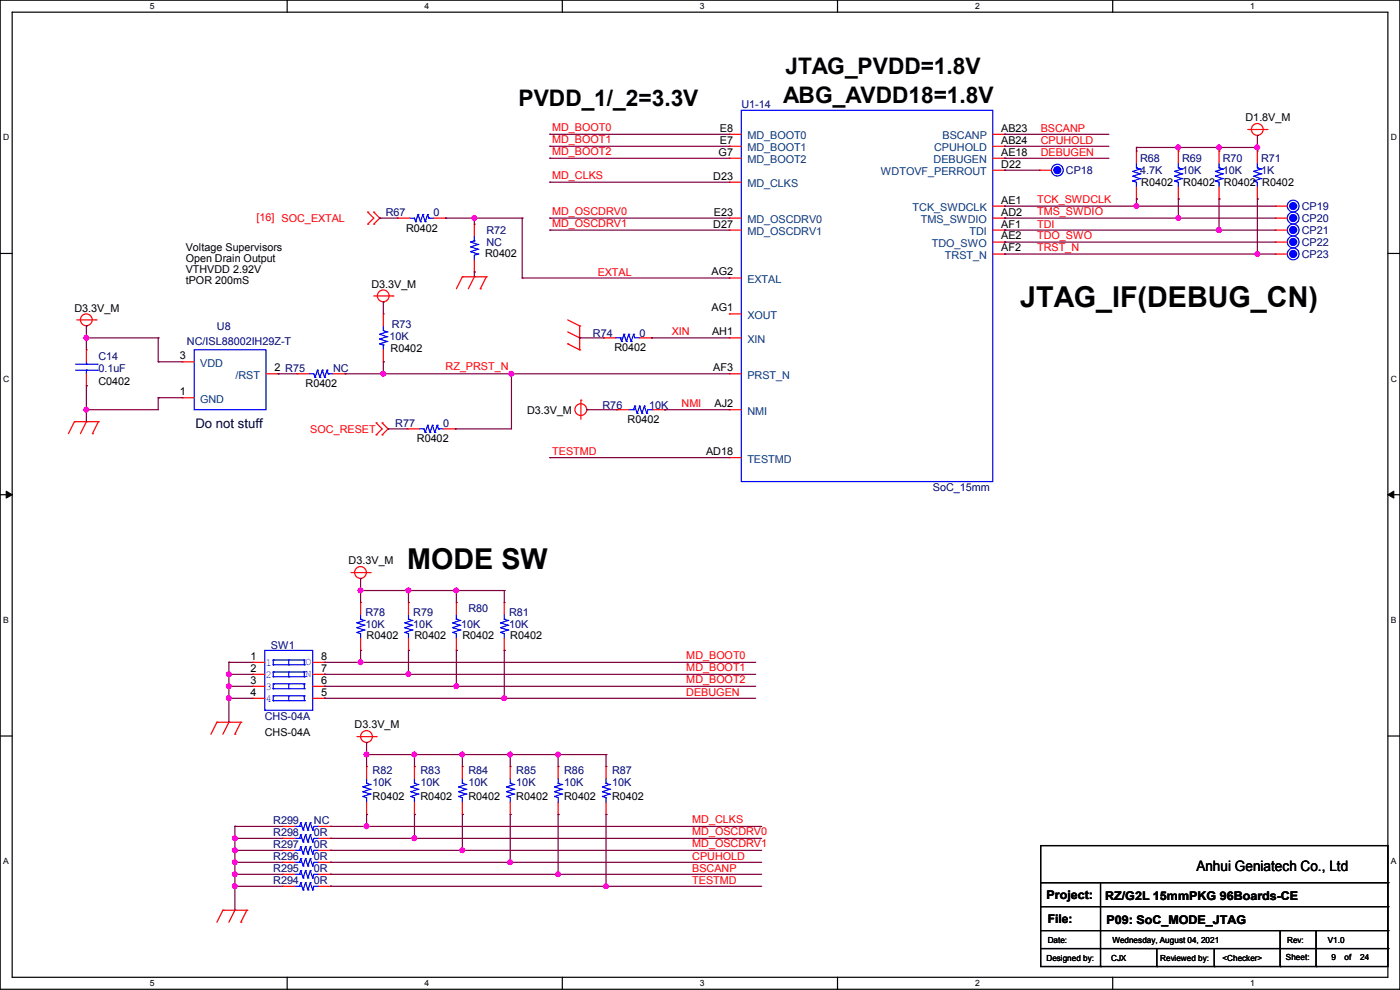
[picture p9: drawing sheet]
<svg xmlns="http://www.w3.org/2000/svg" width="297mm" height="210mm" viewBox="0 0 297 210" stroke-linecap="round" stroke-linejoin="round" font-family="sans-serif">
<path d="M0 0h297v209.8h-297zM2.6 2.6h291.8v204.7h-291.8z" fill="none" stroke="#000" stroke-width=".25"/>
<g fill="#fff">
<path d="M31.7 .3h1v2h-1z"/>
<path d="M31.7 207.6h1v1.9h-1z"/>
</g>
<path d="M60.9 0v2.6M60.9 207.3v2.5" fill="none" stroke="#000" stroke-width=".25"/>
<g fill="#fff">
<path d="M90.1 .3h1v2h-1z"/>
<path d="M90.1 207.6h1v1.9h-1z"/>
</g>
<path d="M119.3 0v2.6M119.3 207.3v2.5" fill="none" stroke="#000" stroke-width=".25"/>
<g fill="#fff">
<path d="M148.5 .3h.9v2h-.9z"/>
<path d="M148.5 207.6h.9v1.9h-.9z"/>
</g>
<path d="M177.7 0v2.6M177.7 207.3v2.5" fill="none" stroke="#000" stroke-width=".25"/>
<g fill="#fff">
<path d="M206.8 .3h1v2h-1z"/>
<path d="M206.8 207.6h1v1.9h-1z"/>
</g>
<path d="M236.1 0v2.6M236.1 207.3v2.5" fill="none" stroke="#000" stroke-width=".25"/>
<g fill="#fff">
<path d="M265.2 .3h1v2h-1z"/>
<path d="M265.2 207.6h1v1.9h-1z"/>
<path d="M.7 28.2h1.2v1.9h-1.2z"/>
<path d="M295.1 28.2h1.2v1.9h-1.2z"/>
<path d="M.7 79.3h1.2v2h-1.2z"/>
<path d="M295.1 79.3h1.2v2h-1.2z"/>
</g>
<path d="M0 53.8h2.6M294.4 53.8h2.6" fill="none" stroke="#000" stroke-width=".25"/>
<g fill="#fff">
<path d="M.7 130.5h1.2v2h-1.2z"/>
<path d="M295.1 130.5h1.1v2h-1.1z"/>
</g>
<path d="M0 104.9h2.6M294.4 104.9h2.6" fill="none" stroke="#000" stroke-width=".25"/>
<path d="M1.3 104.2l1.3 .7-1.3 .8zM294.4 104.9l1.3-.7v1.5z" fill="#000" stroke="#000" stroke-width=".21"/>
<g fill="#fff">
<path d="M.7 181.7h1.2v2h-1.2z"/>
<path d="M295.1 181.7h1.1v2h-1.1z"/>
</g>
<g fill="none" stroke="#000" stroke-width=".25">
<path d="M0 156.1h2.6M294.4 156.1h2.6M220.8 179.4h73.6v25.6h-73.6zM220.8 187.2h73.6M220.8 192.3h73.6M220.8 197.4h73.6M233.5 187.2v17.8M271.6 197.4v7.6M279.2 197.4v7.6M294.4 187.2h.1M294.4 192.3h.1M294.4 197.4h.1"/>
<path d="M220.8 201.2h73.6M233.5 205h.1M245.4 205h.1M245.4 201.2v3.8M257.6 205h.1M257.6 201.2v3.8M271.6 205h.1M279.2 205h.1M294.4 201.2h.1"/>
</g>
<g fill="none" stroke="#f00" stroke-width=".25">
<path d="M154.7 28.5h.1M154.7 31h.1M154.7 33.6h.1M154.7 38.7h.1M154.7 28.5h2.6M154.7 31h2.6M154.7 33.6h2.6M154.7 38.7h2.6M210.6 36.1h2.5M210.6 28.5h2.5M210.6 31h2.5M210.6 33.6h2.5"/>
<path d="M213.1 28.5h.1M213.1 31h.1M213.1 33.6h.1M213.1 36.1h.1M220.5 36.1h.1M220.5 36.1h2.6M241.1 32h.1M241.1 32v2.6M241.1 39.7v2.5M250 32h.1M250 32v2.6M250 39.7v2.5"/>
<path d="M258.6 32h.1M258.6 32v2.6M258.6 39.7v2.5M264.7 27.5h4.1M266.7 32h.1M266.7 32v2.6M266.7 39.7v2.5M268.8 27.5h.1M78 47.5h.1M78 45h.1M78 45l1.3 1.3-1.3 1.2M79.3 45h.1"/>
<path d="M79.3 47.5h.1M79.3 45l1.3 1.3-1.3 1.2M84.4 46.3h.1M84.4 46.3h2.5M92 46.3h2.5M94.5 46.3h.1M98.1 58.7h.1M98.1 58.7l-1.3 2.6M98.1 58.7h5.1M100.6 58.7h.1M100.6 57.7h.1M100.6 47.5h.1"/>
<path d="M100.6 58.7l-1.2 2.6M100.6 47.5v2.6M100.6 55.2v2.5M103.2 58.7h.1M103.2 58.7l-1.3 2.6M154.7 46.3h.1M154.7 48.8h.1M154.7 59h.1M154.7 46.3h2.6M154.7 48.8h2.6M154.7 59h2.6M210.6 43.7h2.5"/>
<path d="M210.6 46.3h2.5M210.6 48.8h2.5M210.6 51.4h2.5M210.6 53.9h2.5M213.1 43.7h.1M213.1 48.8h.1M213.1 51.4h.1M213.1 46.3h.1M213.1 53.9h.1M241.1 42.2h.1M250 42.2h.1M258.6 42.2h.1"/>
<path d="M266.7 42.2h.1M270.6 43.7h.1M270.6 46.3h.1M270.6 48.8h.1M270.6 51.4h.1M270.6 53.9h.1M270.6 43.7h2.5M270.6 46.3h2.5M270.6 48.8h2.5M270.6 51.4h2.5M270.6 53.9h2.5M16.3 67.9h4.1"/>
<path d="M18.3 74.2h.1M18.3 74.2v2.6M18.3 79.3v2.5M20.4 67.9h.1M38.7 76.8h.1M38.7 76.8h2.5M56.4 79.3h2.6M59 79.3h.1M63 79.3h.1M63 79.3h2.6M70.7 79.3h2.5M73.2 79.3h.1"/>
<path d="M79.3 62.8h4.1M81.3 66.6h.1M81.3 76.8h.1M81.3 66.6v2.5M81.3 74.2v2.6M83.4 62.8h.1M101.9 61.3h.1M120.4 72.9h.1M120.4 67.9l2.6 1.2M120.4 72.9l2.6 1.3M120.4 70.4l2.6 1.3M123 69.1h.1"/>
<path d="M123 74.2h.1M123 71.7h.1M123 69.1v5.1M128.1 71.7h.1M128.1 71.7h2.5M135.7 71.7h2.5M138.2 71.7h.1M154.7 79.3h.1M154.7 66.6h.1M154.7 71.7h.1M154.7 71.7h2.6M154.7 79.3h2.6"/>
<path d="M154.7 66.6h2.6M15.8 89.5h.1M15.8 89.5l-1.3 2.5M15.8 89.5h5.1M18.3 89.5h.1M18.3 81.8h.1M18.3 89.5l-1.2 2.5M19.6 92h.1M20.9 89.5h.1M20.9 89.5l-1.3 2.5M38.7 84.4h.1M38.7 84.4h2.5"/>
<path d="M79.8 92.2h.1M79.8 89.7h.1M79.8 89.7l1.3 1.3-1.3 1.2M81.1 89.7h.1M81.1 92.2h.1M81.1 89.7l1.2 1.3-1.2 1.2M86.4 91h.1M86.4 91h2.5M94 91h2.6M96.6 91h.1M123.2 84.9h.1M123.2 84.9v4"/>
<path d="M130.9 86.9h.1M130.9 86.9h2.5M138.5 86.9h2.5M141 86.9h.1M154.7 86.9h.1M154.7 97.1h.1M154.7 86.9h2.6M154.7 97.1h2.6M74.5 121.5h4M76.5 138h.1M76.5 127.8h.1M76.5 127.8v2.5"/>
<path d="M76.5 135.4v2.6M78.5 121.5h.1M86.7 138h.1M86.7 127.8h.1M86.7 127.8v2.5M86.7 135.4v2.6M96.8 138h.1M96.8 127.8h.1M96.8 127.8v2.5M96.8 135.4v2.6M107 138h.1M107 127.8h.1"/>
<path d="M107 127.8v2.5M107 135.4v2.6M46 153.2h.1M46 153.2l-1.3 2.5M46 153.2h5.1M48.6 153.2h.1M48.6 153.2l-1.3 2.5M49.8 155.7h.1M51.1 153.2h.1M51.1 153.2l-1.3 2.5M53.6 140.5h.1M53.6 143h.1"/>
<path d="M53.6 145.6h.1M53.6 148.1h.1M53.6 140.5h2.6M53.6 143h2.6M53.6 145.6h2.6M53.6 148.1h2.6M66.3 140.5h2.6M66.3 143h2.6M66.3 145.6h2.6M66.3 148.1h2.6M68.9 148.1h.1M68.9 145.6h.1"/>
<path d="M68.9 143h.1M68.9 140.5h.1M75.7 156.3h4.1M79.8 156.3h.1M60 177.8h.1M60 175.3h.1M60 177.8h2.5M60 175.3h2.5M67.6 177.8h2.5M67.6 175.3h2.5M70.1 177.8h.1M70.1 175.3h.1"/>
<path d="M77.8 172.8h.1M77.8 162.6h.1M77.8 162.6v2.5M77.8 170.2v2.6M87.9 172.8h.1M87.9 162.6h.1M87.9 162.6v2.5M87.9 170.2v2.6M98.1 172.8h.1M98.1 162.6h.1M98.1 162.6v2.5M98.1 170.2v2.6"/>
<path d="M108.2 172.8h.1M108.2 162.6h.1M108.2 162.6v2.5M108.2 170.2v2.6M118.4 172.8h.1M118.4 162.6h.1M118.4 162.6v2.5M118.4 170.2v2.6M128.6 172.8h.1M128.6 162.6h.1M128.6 162.6v2.5M128.6 170.2v2.6"/>
<path d="M47.3 193.1h.1M47.3 193.1l-1.3 2.5M47.3 193.1h5.1M49.8 193.1h.1M49.8 193.1l-1.2 2.5M51.1 195.6h.1M52.4 193.1h.1M52.4 193.1l-1.3 2.5M60 188h.1M60 182.9h.1M60 185.5h.1M60 180.4h.1"/>
<path d="M60 188h2.5M60 182.9h2.5M60 185.5h2.5M60 180.4h2.5M67.6 188h2.5M67.6 182.9h2.5M67.6 185.5h2.5M67.6 180.4h2.5M70.1 188h.1M70.1 182.9h.1M70.1 185.5h.1M70.1 180.4h.1"/>
<circle cx="266.7" cy="27.5" r="1.25"/>
<circle cx="18.3" cy="67.8" r="1.25"/>
<circle cx="81.3" cy="62.8" r="1.25"/>
<circle cx="123.2" cy="86.9" r="1.25"/>
<circle cx="76.5" cy="121.4" r="1.25"/>
<circle cx="77.7" cy="156.2" r="1.25"/>
</g>
<g fill="none" stroke="#00f" stroke-width=".25">
<path d="M157.3 23.4h53.3v78.8h-53.3zM240.3 38.4h.1M240.3 37.4h.1M240.3 36.4h.1M240.3 38.4l.8 .3v1M240.3 37.4l1.6 .5M240.3 36.4l1.6 .5M241.1 35.6h.1M241.1 35.6l.8 .3M241.1 34.6v1M241.9 37.9h.1M241.9 36.9h.1"/>
<path d="M241.9 35.9h.1M241.9 37.9l-1.6 .5M241.9 36.9l-1.6 .5M241.9 35.9l-1.6 .5M249.2 38.4h.1M249.2 37.4h.1M249.2 36.4h.1M249.2 38.4l.8 .3v1M249.2 37.4l1.5 .5M249.2 36.4l1.5 .5M250 35.6h.1M250 35.6l.7 .3"/>
<path d="M250 34.6v1M250.7 37.9h.1M250.7 36.9h.1M250.7 35.9h.1M250.7 37.9l-1.5 .5M250.7 36.9l-1.5 .5M250.7 35.9l-1.5 .5M257.9 38.4h.1M257.9 37.4h.1M257.9 36.4h.1M257.9 38.4l.7 .3v1M257.9 37.4l1.5 .5"/>
<path d="M257.9 36.4l1.5 .5M258.6 35.6h.1M258.6 35.6l.8 .3M258.6 34.6v1M259.4 37.9h.1M259.4 36.9h.1M259.4 35.9h.1M259.4 37.9l-1.5 .5M259.4 36.9l-1.5 .5M259.4 35.9l-1.5 .5M266 38.4h.1M266 37.4h.1"/>
<path d="M266 36.4h.1M266 38.4l.7 .3v1M266 37.4l1.5 .5M266 36.4l1.5 .5M266.7 35.6h.1M266.7 35.6l.8 .3M266.7 34.6v1M267.5 37.9h.1M267.5 36.9h.1M267.5 35.9h.1M267.5 37.9l-1.5 .5M267.5 36.9l-1.5 .5"/>
<path d="M267.5 35.9l-1.5 .5M86.9 46.3h1l.3 .7M88.2 47h.1M88.7 45.5h.1M88.7 45.5l-.5 1.5M88.7 45.5l.5 1.5M89.2 47h.1M89.7 45.5h.1M89.7 45.5l-.5 1.5M89.7 45.5l.5 1.5M90.2 47h.1M90.7 45.5h.1"/>
<path d="M90.7 45.5l-.5 1.5M90.7 45.5l.3 .8M91 46.3h.1M91 46.3h1M99.9 53.4h.1M99.9 52.4h.1M99.9 51.4h.1M99.9 53.4l1.5 .5M99.9 52.4l1.5 .5M99.9 51.4l1.5 .5M100.6 51.1h.1M100.6 51.1l-.7 .3"/>
<path d="M100.6 50.1v1M101.4 53.9h.1M101.4 52.9h.1M101.4 51.9h.1M101.4 53.9l-.8 .2v1.1M101.4 52.9l-1.5 .5M101.4 51.9l-1.5 .5M16 78.5h4.6M16 77.3h4.6M18.3 77.3h.1M18.3 78.5h.1M18.3 76.8v.5"/>
<path d="M18.3 78.5v.8M20.6 78.5h.1M20.6 77.3h.1M41.2 74.2h15.2v12.7h-15.2zM65.6 79.3h1l.2 .8M67.4 78.5h.1M67.4 78.5l-.6 1.6M67.4 78.5l.5 1.6M68.4 78.5h.1M68.4 78.5l-.5 1.6M68.4 78.5l.5 1.6M69.4 78.5h.1"/>
<path d="M69.4 78.5l-.5 1.6M69.4 78.5l.2 .8M69.6 79.3h.1M69.6 79.3h1.1M80.6 70.9h.1M80.6 71.9h.1M80.6 72.9h.1M80.6 70.9l1.5 .5M80.6 71.9l1.5 .5M80.6 72.9l.7 .3M81.3 73.2h.1M81.3 69.1v1l.8 .3"/>
<path d="M81.3 73.2v1M82.1 70.4h.1M82.1 71.4h.1M82.1 72.4h.1M82.1 70.4l-1.5 .5M82.1 71.4l-1.5 .5M82.1 72.4l-1.5 .5M130.6 71.7h1M131.6 71.7h.1M131.6 71.7l.3 .7M131.9 72.4h.1M132.4 70.9h.1"/>
<path d="M132.4 70.9l.5 1.5M132.4 70.9l-.5 1.5M132.9 72.4h.1M133.4 70.9h.1M133.4 70.9l.5 1.5M133.4 70.9l-.5 1.5M133.9 72.4h.1M134.4 70.9h.1M134.4 70.9l.3 .8h1M134.4 70.9l-.5 1.5M66.8 80.1h.1M67.9 80.1h.1"/>
<path d="M68.9 80.1h.1M88.9 91h1.1l.2 .7M90.2 91.7h.1M90.7 90.2h.1M90.7 90.2l-.5 1.5M90.7 90.2l.5 1.5M91.2 91.7h.1M91.7 90.2h.1M91.7 90.2l-.5 1.5M91.7 90.2l.5 1.5M92.2 91.7h.1M92.8 90.2h.1"/>
<path d="M92.8 90.2l-.6 1.5M92.8 90.2l.2 .8M93 91h.1M93 91h1M133.4 86.9h1M134.4 86.9h.1M134.7 86.1h.1M134.7 86.1l.5 1.6M134.7 86.1l-.3 .8M135.2 87.7h.1M135.7 86.1h.1M135.7 86.1l.5 1.6"/>
<path d="M135.7 86.1l-.5 1.6M136.2 87.7h.1M136.7 86.1h.1M136.7 86.1l.5 1.6M136.7 86.1l-.5 1.6M137.2 87.7h.1M138.5 86.9h-1l-.3 .8M56.2 138h10.1v12.7h-10.1zM58 140h.1M58 140h6.6M58 140v1M61.3 140v1"/>
<path d="M64.6 140h.1M64.6 140v1M75.7 134.2h.1M75.7 133.1h.1M75.7 132.1h.1M75.7 134.2l.8 .2v1M75.7 133.1l1.6 .5M75.7 132.1l1.6 .5M76.5 131.4h.1M76.5 131.4l.8 .2M76.5 130.3v1.1M77.3 133.6h.1"/>
<path d="M77.3 132.6h.1M77.3 131.6h.1M77.3 133.6l-1.6 .6M77.3 132.6l-1.6 .5M77.3 131.6l-1.6 .5M85.9 134.2h.1M85.9 133.1h.1M85.9 132.1h.1M85.9 134.2l.8 .2v1M85.9 133.1l1.5 .5M85.9 132.1l1.5 .5M86.7 131.4h.1"/>
<path d="M86.7 131.4l.7 .2M86.7 130.3v1.1M87.4 133.6h.1M87.4 132.6h.1M87.4 131.6h.1M87.4 133.6l-1.5 .6M87.4 132.6l-1.5 .5M87.4 131.6l-1.5 .5M96.1 134.2h.1M96.1 133.1h.1M96.1 132.1h.1M96.1 134.2l.7 .2v1"/>
<path d="M96.1 133.1l1.5 .5M96.1 132.1l1.5 .5M96.8 131.4h.1M96.8 131.4l.8 .2M96.8 130.3v1.1M97.6 133.6h.1M97.6 132.6h.1M97.6 131.6h.1M97.6 133.6l-1.5 .6M97.6 132.6l-1.5 .5M97.6 131.6l-1.5 .5M106.2 134.2h.1"/>
<path d="M106.2 133.1h.1M106.2 132.1h.1M106.2 134.2l.8 .2v1M106.2 133.1l1.5 .5M106.2 132.1l1.5 .5M107 131.4h.1M107 131.4l.7 .2M107 130.3v1.1M107.7 133.6h.1M107.7 132.6h.1M107.7 131.6h.1M107.7 133.6l-1.5 .6"/>
<path d="M107.7 132.6l-1.5 .5M107.7 131.6l-1.5 .5M58 141h.1M58 143.6h.1M58 142.5h.1M58 146.1h.1M58 145.1h.1M58 148.6h.1M58 147.6h.1M58 141h6.6M58 142.5v1.1M58 145.1v1"/>
<path d="M58 147.6v1M58 142.5h6.6M58 143.6h6.6M58 145.1h6.6M58 146.1h6.6M58 147.6h6.6M58 148.6h6.6M61.3 141h.1M61.3 143.6h.1M61.3 146.1h.1M61.3 148.6h.1M61.3 142.5v1.1"/>
<path d="M61.3 145.1v1M61.3 147.6v1M64.6 141h.1M64.6 142.5h.1M64.6 143.6h.1M64.6 145.1h.1M64.6 146.1h.1M64.6 147.6h.1M64.6 148.6h.1M64.6 142.5v1.1M64.6 145.1v1M64.6 147.6v1"/>
<path d="M62.5 177.8h1M62.5 175.3h1M63.5 177.8h.1M63.5 175.3h.1M63.8 177.1h.1M63.8 174.5h.1M63.8 179.6h.1M63.8 177.1l.5 1.5M63.8 177.1l-.3 .7M63.8 174.5l.5 1.6M63.8 174.5l-.3 .8M63.8 179.6l.5 1.5"/>
<path d="M63.8 179.6l-.3 .8M64.3 178.6h.1M64.3 176.1h.1M64.8 177.1h.1M64.8 174.5h.1M64.8 179.6h.1M64.8 177.1l.5 1.5M64.8 177.1l-.5 1.5M64.8 174.5l.5 1.6M64.8 174.5l-.5 1.6M64.8 179.6l.5 1.5M64.8 179.6l-.5 1.5"/>
<path d="M65.3 178.6h.1M65.3 176.1h.1M65.8 177.1h.1M65.8 174.5h.1M65.8 179.6h.1M65.8 177.1l.5 1.5M65.8 177.1l-.5 1.5M65.8 174.5l.5 1.6M65.8 174.5l-.5 1.6M65.8 179.6l.5 1.5M65.8 179.6l-.5 1.5M66.3 178.6h.1"/>
<path d="M66.3 176.1h.1M67.6 177.8h-1l-.3 .8M67.6 175.3h-1l-.3 .8M77 169h.1M77 167.9h.1M77 166.9h.1M77 169l.8 .2v1M77 167.9l1.5 .5M77 166.9l1.5 .5M77.8 166.2h.1M77.8 166.2l.7 .2M77.8 165.1v1.1"/>
<path d="M78.5 168.4h.1M78.5 167.4h.1M78.5 166.4h.1M78.5 168.4l-1.5 .6M78.5 167.4l-1.5 .5M78.5 166.4l-1.5 .5M87.2 169h.1M87.2 167.9h.1M87.2 166.9h.1M87.2 169l.7 .2v1M87.2 167.9l1.5 .5M87.2 166.9l1.5 .5"/>
<path d="M87.9 166.2h.1M87.9 166.2l.8 .2M87.9 165.1v1.1M88.7 168.4h.1M88.7 167.4h.1M88.7 166.4h.1M88.7 168.4l-1.5 .6M88.7 167.4l-1.5 .5M88.7 166.4l-1.5 .5M97.3 169h.1M97.3 167.9h.1M97.3 166.9h.1"/>
<path d="M97.3 169l.8 .2v1M97.3 167.9l1.5 .5M97.3 166.9l1.5 .5M98.1 166.2h.1M98.1 166.2l.7 .2M98.1 165.1v1.1M98.8 168.4h.1M98.8 167.4h.1M98.8 166.4h.1M98.8 168.4l-1.5 .6M98.8 167.4l-1.5 .5M98.8 166.4l-1.5 .5"/>
<path d="M107.5 169h.1M107.5 167.9h.1M107.5 166.9h.1M107.5 169l.7 .2v1M107.5 167.9l1.5 .5M107.5 166.9l1.5 .5M108.2 166.2h.1M108.2 166.2l.8 .2M108.2 165.1v1.1M109 168.4h.1M109 167.4h.1M109 166.4h.1"/>
<path d="M109 168.4l-1.5 .6M109 167.4l-1.5 .5M109 166.4l-1.5 .5M117.6 169h.1M117.6 167.9h.1M117.6 166.9h.1M117.6 169l.8 .2v1M117.6 167.9l1.6 .5M117.6 166.9l1.6 .5M118.4 166.2h.1M118.4 166.2l.8 .2M118.4 165.1v1.1"/>
<path d="M119.2 168.4h.1M119.2 167.4h.1M119.2 166.4h.1M119.2 168.4l-1.6 .6M119.2 167.4l-1.6 .5M119.2 166.4l-1.6 .5M127.8 169h.1M127.8 167.9h.1M127.8 166.9h.1M127.8 169l.8 .2v1M127.8 167.9l1.5 .5M127.8 166.9l1.5 .5"/>
<path d="M128.6 166.2h.1M128.6 166.2l.7 .2M128.6 165.1v1.1M129.3 168.4h.1M129.3 167.4h.1M129.3 166.4h.1M129.3 168.4l-1.5 .6M129.3 167.4l-1.5 .5M129.3 166.4l-1.5 .5M62.5 188h1M62.5 182.9h1M62.5 185.5h1"/>
<path d="M62.5 180.4h1M63.5 188h.1M63.5 182.9h.1M63.5 185.5h.1M63.5 180.4h.1M63.8 187.2h.1M63.8 182.2h.1M63.8 184.7h.1M63.8 187.2l.5 1.6M63.8 187.2l-.3 .8M63.8 182.2l.5 1.5M63.8 182.2l-.3 .7"/>
<path d="M63.8 184.7l.5 1.5M63.8 184.7l-.3 .8M64.3 188.8h.1M64.3 183.7h.1M64.3 186.2h.1M64.3 181.1h.1M64.8 187.2h.1M64.8 182.2h.1M64.8 184.7h.1M64.8 187.2l.5 1.6M64.8 187.2l-.5 1.6M64.8 182.2l.5 1.5"/>
<path d="M64.8 182.2l-.5 1.5M64.8 184.7l.5 1.5M64.8 184.7l-.5 1.5M65.3 188.8h.1M65.3 183.7h.1M65.3 186.2h.1M65.3 181.1h.1M65.8 187.2h.1M65.8 182.2h.1M65.8 184.7h.1M65.8 187.2l.5 1.6M65.8 187.2l-.5 1.6"/>
<path d="M65.8 182.2l.5 1.5M65.8 182.2l-.5 1.5M65.8 184.7l.5 1.5M65.8 184.7l-.5 1.5M66.3 188.8h.1M66.3 183.7h.1M66.3 186.2h.1M66.3 181.1h.1M67.6 188h-1l-.3 .8M67.6 182.9h-1l-.3 .8M67.6 185.5h-1l-.3 .7M67.6 180.4h-1l-.3 .7"/>
<circle cx="224.3" cy="36.1" r="1.25"/>
<circle cx="274.3" cy="53.9" r="1.25"/>
<circle cx="274.3" cy="46.2" r="1.25"/>
<circle cx="274.3" cy="43.7" r="1.25"/>
<circle cx="274.3" cy="51.3" r="1.25"/>
<circle cx="274.3" cy="48.8" r="1.25"/>
</g>
<g fill="#00f" stroke="#00f" stroke-width=".25">
<circle cx="224.3" cy="36.1" r=".74"/>
<circle cx="274.3" cy="43.7" r=".74"/>
<circle cx="274.3" cy="46.2" r=".74"/>
<circle cx="274.3" cy="48.8" r=".74"/>
<circle cx="274.3" cy="51.3" r=".74"/>
<circle cx="274.3" cy="53.9" r=".74"/>
</g>
<g fill="none" stroke="#800040" stroke-width=".25">
<path d="M116.6 28.5h.1M116.6 31h.1M116.6 33.6h.1M116.6 38.7h.1M116.6 28.5h38.1M116.6 31h38.1M116.6 33.6h38.1M116.6 38.7h38.1M213.1 33.6h.1M213.1 31h.1M213.1 28.5h.1M213.1 36.1h.1"/>
<path d="M213.1 28.5h22.1M213.1 31h22.1M213.1 33.6h22.1M213.1 36.1h7.4M241.1 31.3h.1M241.1 31.3v.7M241.1 31.3h25.6M250 31.3h.1M250 31.3v.7M258.6 31.3h.1M258.6 31.3v.7M266.7 28.7h.1"/>
<path d="M266.7 31.3h.1M266.7 28.7v3.3M80.6 46.3h.1M80.6 46.3h3.8M94.5 46.3h.1M94.5 46.3h16.3M100.6 57.7h.1M100.6 46.3h.1M100.6 46.3v1.2M100.6 57.7v1M110.8 46.3h.1M110.8 59h.1"/>
<path d="M110.8 46.3v12.7M110.8 59h43.9M116.6 46.3h.1M116.6 48.8h.1M116.6 46.3h38.1M116.6 48.8h38.1M213.1 43.7h.1M213.1 46.3h.1M213.1 48.8h.1M213.1 51.4h.1M213.1 53.9h.1M213.1 46.3h57.5"/>
<path d="M213.1 48.8h57.5M213.1 43.7h57.5M213.1 51.4h57.5M213.1 53.9h57.5M241.1 42.2h.1M241.1 43.7h.1M241.1 42.2v1.5M250 42.2h.1M250 46.3h.1M250 42.2v4.1M258.6 42.2h.1M258.6 48.8h.1"/>
<path d="M258.6 42.2v6.6M266.7 42.2h.1M266.7 53.9h.1M266.7 42.2v11.7M18.3 69.1h.1M18.3 71.7h.1M18.3 71.7h15.3M18.3 69.1v5.1M33.6 71.7h.1M33.6 76.8h.1M33.6 71.7v5.1M33.6 76.8h5.1"/>
<path d="M59 79.3h.1M59 79.3h4M73.2 79.3h.1M73.2 79.3h81.5M81.3 79.3h.1M81.3 64.1h.1M81.3 76.8h.1M81.3 64.1v2.5M81.3 76.8v2.5M108.5 79.3h.1M108.5 79.3v11.7h-11.9M123 71.7h.1"/>
<path d="M123 71.7h5.1M138.2 71.7h.1M138.2 71.7h16.5M18.3 81.8h.1M18.3 86.9h.1M18.3 81.8v7.7M33.6 84.4h.1M33.6 84.4v2.5h-15.3M33.6 84.4h5.1M82.3 91h.1M82.3 91h4.1M96.6 91h.1"/>
<path d="M116.6 97.1h.1M116.6 97.1h38.1M124.5 86.9h.1M124.5 86.9h6.4M141 86.9h.1M141 86.9h13.7M76.5 122.7h.1M76.5 125.3h.1M76.5 138h.1M76.5 122.7v5.1M76.5 138v2.5M76.5 125.3h30.5"/>
<path d="M86.7 125.3h.1M86.7 138h.1M86.7 125.3v2.5M86.7 138v5M96.8 125.3h.1M96.8 138h.1M96.8 125.3v2.5M96.8 138v7.6M107 125.3h.1M107 138h.1M107 125.3v2.5M107 138v10.1"/>
<path d="M48.6 140.5h.1M48.6 143h.1M48.6 145.6h.1M48.6 148.1h.1M48.6 140.5h5M48.6 143h5M48.6 145.6h5M48.6 148.1h5M48.6 140.5v12.7M68.9 140.5h.1M68.9 143h.1M68.9 145.6h.1"/>
<path d="M68.9 148.1h.1M68.9 140.5h91.4M68.9 143h91.4M68.9 145.6h91.4M68.9 148.1h91.4M76.5 140.5h.1M77.8 157.5h.1M77.8 157.5v5.1M86.7 143h.1M96.8 145.6h.1M107 148.1h.1M49.8 175.3h.1"/>
<path d="M49.8 177.8h.1M49.8 175.3h10.2M49.8 177.8h10.2M49.8 175.3v17.8M70.1 175.3h.1M70.1 177.8h.1M70.1 175.3h91.5M70.1 177.8h91.5M77.8 160.1h.1M77.8 172.8h.1M77.8 175.3h.1M77.8 172.8v2.5"/>
<path d="M77.8 160.1h50.8M87.9 160.1h.1M87.9 172.8h.1M87.9 177.8h.1M87.9 160.1v2.5M87.9 172.8v5M98.1 160.1h.1M98.1 172.8h.1M98.1 160.1v2.5M98.1 172.8v7.6M108.2 160.1h.1M108.2 172.8h.1"/>
<path d="M108.2 160.1v2.5M108.2 172.8v10.1M118.4 160.1h.1M118.4 172.8h.1M118.4 160.1v2.5M118.4 172.8v12.7M128.6 160.1h.1M128.6 172.8h.1M128.6 160.1v2.5M128.6 172.8v15.2M49.8 180.4h.1M49.8 182.9h.1"/>
<path d="M49.8 185.5h.1M49.8 188h.1M49.8 180.4h10.2M49.8 182.9h10.2M49.8 185.5h10.2M49.8 188h10.2M70.1 180.4h.1M70.1 182.9h.1M70.1 185.5h.1M70.1 188h.1M70.1 180.4h91.5M70.1 182.9h91.5"/>
<path d="M70.1 185.5h91.5M70.1 188h91.5M98.1 180.4h.1M108.2 182.9h.1M118.4 185.5h.1M128.6 188h.1"/>
</g>
<g fill="#f0f" stroke="#f0f" stroke-width=".25">
<circle cx="100.6" cy="46.2" r=".49"/>
<circle cx="241.1" cy="43.7" r=".49"/>
<circle cx="250" cy="46.2" r=".49"/>
<circle cx="258.6" cy="48.8" r=".49"/>
<circle cx="266.7" cy="53.9" r=".49"/>
<circle cx="48.5" cy="145.6" r=".49"/>
<circle cx="48.5" cy="143" r=".49"/>
<circle cx="48.5" cy="148.1" r=".49"/>
<circle cx="49.8" cy="177.8" r=".49"/>
<circle cx="49.8" cy="180.4" r=".49"/>
<circle cx="49.8" cy="182.9" r=".49"/>
<circle cx="86.6" cy="125.2" r=".49"/>
<circle cx="76.5" cy="125.2" r=".49"/>
<circle cx="96.8" cy="125.2" r=".49"/>
<circle cx="76.5" cy="140.5" r=".49"/>
<circle cx="86.6" cy="143" r=".49"/>
<circle cx="96.8" cy="145.6" r=".49"/>
<circle cx="107" cy="148.1" r=".49"/>
<circle cx="250" cy="31.3" r=".49"/>
<circle cx="49.8" cy="188" r=".49"/>
<circle cx="49.8" cy="185.4" r=".49"/>
<circle cx="77.7" cy="160" r=".49"/>
<circle cx="98.1" cy="160" r=".49"/>
<circle cx="87.9" cy="160" r=".49"/>
<circle cx="98.1" cy="180.4" r=".49"/>
<circle cx="108.2" cy="182.9" r=".49"/>
<circle cx="87.9" cy="177.8" r=".49"/>
<circle cx="77.7" cy="175.3" r=".49"/>
<circle cx="118.4" cy="160" r=".49"/>
<circle cx="108.2" cy="160" r=".49"/>
<circle cx="118.4" cy="185.4" r=".49"/>
<circle cx="128.5" cy="188" r=".49"/>
<circle cx="266.7" cy="31.3" r=".49"/>
<circle cx="258.6" cy="31.3" r=".49"/>
<circle cx="18.3" cy="71.6" r=".49"/>
<circle cx="81.3" cy="79.3" r=".49"/>
<circle cx="18.3" cy="86.9" r=".49"/>
<circle cx="108.5" cy="79.3" r=".49"/>
</g>
<g font-size="6.1">
<text x="216.4" y="65.2">JTAG_IF(DEBUG_CN)</text>
<text x="86.4" y="120.8">MODE SW</text>
</g>
<g font-size="4.8">
<text x="166.7" y="15.7">JTAG_PVDD=1.8V</text>
<text x="110" y="22.6">PVDD_1/_2=3.3V</text>
<text x="166.2" y="21.8">ABG_AVDD18=1.8V</text>
</g>
<text font-size="3" x="253.8" y="184.7">Anhui Geniatech Co., Ltd</text>
<text font-size="2.8" fill="#000040" x="41.4" y="90.7">Do not stuff</text>
<g font-size="2.5">
<text x="222" y="190.6">Project:</text>
<text x="234.5" y="190.9">RZ/G2L 15mmPKG 96Boards-CE</text>
<text x="222.3" y="195.7">File:</text>
<text x="234.7" y="196">P09: SoC_MODE_JTAG</text>
</g>
<g font-size="2.3" fill="#000080">
<text x="157.3" y="22.9">U1-14</text>
<text x="241.9" y="34.4">R68</text>
<text x="250.8" y="34.4">R69</text>
<text x="259.4" y="34.4">R70</text>
<text x="267.5" y="34.4">R71</text>
<text x="226.1" y="36.9">CP18</text>
<text x="241.9" y="36.9">4.7K</text>
<text x="250.8" y="36.9">10K</text>
<text x="259.4" y="36.9">10K</text>
<text x="267.5" y="36.9">1K</text>
<text x="81.8" y="45.8">R67</text>
<text x="92" y="45.8">0</text>
<text x="276.2" y="44.5">CP19</text>
<text x="276.2" y="47.1">CP20</text>
<text x="103.2" y="49.6">R72</text>
<text x="103.2" y="52.2">NC</text>
<text x="276.2" y="49.6">CP21</text>
<text x="276.2" y="52.2">CP22</text>
<text x="276.2" y="54.7">CP23</text>
<text x="46" y="69.9">U8</text>
<text x="83.1" y="69.7">R73</text>
<text x="125.8" y="71.5">R74</text>
<text x="135.7" y="71.5">0</text>
<text x="20.9" y="76.3">C14</text>
<text x="39.7" y="73.2">NC/ISL88002IH29Z-T</text>
<text x="82.6" y="72.2">10K</text>
<text x="20.9" y="78.8">0.1uF</text>
<text x="70.7" y="78.8">NC</text>
<text x="127.8" y="86.7">R76</text>
<text x="137.7" y="86.7">10K</text>
<text x="83.9" y="90.5">R77</text>
<text x="94" y="90.5">0</text>
<text x="197.9" y="104.2">SoC_15mm</text>
<text x="77.5" y="130.6">R78</text>
<text x="87.7" y="130.6">R79</text>
<text x="99.4" y="129.9">R80</text>
<text x="108" y="130.6">R81</text>
<text x="57.5" y="137.8">SW1</text>
<text x="77.5" y="133.2">10K</text>
<text x="87.7" y="133.2">10K</text>
<text x="97.8" y="133.2">10K</text>
<text x="108" y="133.2">10K</text>
<text x="56.2" y="152.7">CHS-04A</text>
<text x="79" y="164.2">R82</text>
<text x="79" y="166.7">10K</text>
<text x="89.2" y="164.2">R83</text>
<text x="89.2" y="166.7">10K</text>
<text x="99.4" y="164.2">R84</text>
<text x="99.4" y="166.7">10K</text>
<text x="109.5" y="164.2">R85</text>
<text x="109.5" y="166.7">10K</text>
<text x="119.7" y="164.2">R86</text>
<text x="119.7" y="166.7">10K</text>
<text x="129.8" y="164.2">R87</text>
<text x="129.8" y="166.7">10K</text>
<text x="58" y="177.4">R298</text>
<text x="58" y="174.8">R299</text>
<text x="58" y="179.9">R297</text>
<text x="66.6" y="177.4">0R</text>
<text x="66.6" y="174.8">NC</text>
<text x="66.6" y="179.9">0R</text>
<text x="58" y="182.5">R296</text>
<text x="58" y="185">R295</text>
<text x="66.6" y="182.5">0R</text>
<text x="66.6" y="185">0R</text>
<text x="58" y="187.5">R294</text>
<text x="66.6" y="187.5">0R</text>
</g>
<g font-size="2.3" fill="#f00">
<text x="117.1" y="27.8">MD_BOOT0</text>
<text x="220.8" y="28">BSCANP</text>
<text x="117.1" y="30.3">MD_BOOT1</text>
<text x="117.1" y="32.9">MD_BOOT2</text>
<text x="220.8" y="33.1">DEBUGEN</text>
<text x="220.8" y="30.5">CPUHOLD</text>
<text x="117.1" y="37.9">MD_CLKS</text>
<text x="54.4" y="46.8">[16] SOC_EXTAL</text>
<text x="117.1" y="45.5">MD_OSCDRV0</text>
<text x="220" y="43">TCK_SWDCLK</text>
<text x="220" y="45.5">TMS_SWDIO</text>
<text x="117.1" y="48.1">MD_OSCDRV1</text>
<text x="220" y="48.3">TDI</text>
<text x="220" y="50.6">TDO_SWO</text>
<text x="220" y="53.2">TRST_N</text>
<text x="126.8" y="58.5">EXTAL</text>
<text x="142.5" y="71.2">XIN</text>
<text x="94.5" y="78.6">RZ_PRST_N</text>
<text x="144.6" y="86.4">NMI</text>
<text x="65.8" y="91.8">SOC_RESET</text>
<text x="117.1" y="96.6">TESTMD</text>
<text x="145.6" y="139.8">MD_BOOT0</text>
<text x="145.6" y="142.3">MD_BOOT1</text>
<text x="145.6" y="144.9">MD_BOOT2</text>
<text x="145.6" y="147.6">DEBUGEN</text>
<text x="146.9" y="179.7">MD_OSCDRV1</text>
<text x="146.9" y="177.1">MD_OSCDRV0</text>
<text x="146.9" y="174.6">MD_CLKS</text>
<text x="146.9" y="182.4">CPUHOLD</text>
<text x="146.9" y="185">BSCANP</text>
<text x="146.9" y="187.5">TESTMD</text>
</g>
<g font-size="2.3">
<text x="152.7" y="27.9">E8</text>
<text x="212.4" y="27.9">AB23</text>
<text x="264.2" y="25.7">D1.8V_M</text>
<text x="152.5" y="33">G7</text>
<text x="152.7" y="30.5">E7</text>
<text x="212.4" y="30.5">AB24</text>
<text x="212.4" y="33">AE18</text>
<text x="212.4" y="35.6">D22</text>
<text x="151.3" y="38.1">D23</text>
<text x="242.1" y="39.5">R0402</text>
<text x="251" y="39.5">R0402</text>
<text x="259.6" y="39.5">R0402 R0402</text>
<text x="151.4" y="45.7">E23</text>
<text x="212.4" y="43.2">AE1</text>
<text x="212.4" y="45.7">AD2</text>
<text x="39.4" y="53.2">Voltage Supervisors</text>
<text x="86.2" y="49.1">R0402</text>
<text x="151.3" y="48.3">D27</text>
<text x="212.4" y="48.3">AF1</text>
<text x="212.4" y="50.8">AE2</text>
<text x="212.4" y="53.3">AF2</text>
<text x="39.4" y="55.5">Open Drain Output</text>
<text x="39.4" y="57.9">VTHVDD 2.92V</text>
<text x="102.9" y="54.4">R0402</text>
<text x="150.9" y="58.4">AG2</text>
<text x="39.4" y="60.3">tPOR 200mS</text>
<text x="78.8" y="61">D3.3V_M</text>
<text x="15.8" y="66.1">D3.3V_M</text>
<text x="150.9" y="66">AG1</text>
<text x="151.1" y="71.1">AH1</text>
<text x="38.1" y="76.2">3</text>
<text x="82.9" y="74.8">R0402</text>
<text x="130.4" y="74.5">R0402</text>
<text x="20.9" y="81.6">C0402</text>
<text x="38.1" y="83.8">1</text>
<text x="58.2" y="78.7">2 R75</text>
<text x="64.8" y="82.1">R0402</text>
<text x="151.3" y="78.7">AF3</text>
<text x="111.8" y="87.7">D3.3V_M</text>
<text x="133.1" y="89.7">R0402</text>
<text x="151.6" y="86.4">AJ2</text>
<text x="88.4" y="93.8">R0402</text>
<text x="149.8" y="96.5">AD18</text>
<text x="74" y="119.7">D3.3V_M</text>
<text x="77.8" y="135.5">R0402</text>
<text x="87.9" y="135.5">R0402</text>
<text x="98.1" y="135.5">R0402</text>
<text x="108.3" y="135.5">R0402</text>
<text x="53.1" y="140">1</text>
<text x="53.1" y="142.5">2</text>
<text x="68.1" y="142.5">7</text>
<text x="68.1" y="140">8</text>
<text x="53.1" y="145">3</text>
<text x="53.1" y="147.6">4</text>
<text x="68.1" y="147.6">5</text>
<text x="68.1" y="145">6</text>
<text x="75.2" y="154.5">D3.3V_M</text>
<text x="56.2" y="156">CHS-04A</text>
<text x="79" y="169.8">R0402</text>
<text x="89.2" y="169.8">R0402</text>
<text x="99.4" y="169.8">R0402</text>
<text x="109.5" y="169.8">R0402</text>
<text x="119.7" y="169.8">R0402</text>
<text x="129.8" y="169.8">R0402</text>
</g>
<g font-size="2.3" fill="#004080">
<text x="158.5" y="29.5">MD_BOOT0</text>
<text x="200" y="29.5">BSCANP</text>
<text x="158.5" y="32.1">MD_BOOT1</text>
<text x="158.5" y="34.6">MD_BOOT2</text>
<text x="198" y="34.6">DEBUGEN</text>
<text x="198.2" y="32.1">CPUHOLD</text>
<text x="158.5" y="39.7">MD_CLKS</text>
<text x="186.9" y="37.2">WDTOVF_PERROUT</text>
<text x="158.5" y="47.3">MD_OSCDRV0</text>
<text x="193.6" y="44.8">TCK_SWDCLK</text>
<text x="195.4" y="47.3">TMS_SWDIO</text>
<text x="158.5" y="49.9">MD_OSCDRV1</text>
<text x="197.7" y="52.4">TDO_SWO</text>
<text x="205.7" y="49.9">TDI</text>
<text x="200.5" y="54.9">TRST_N</text>
<text x="158.5" y="60">EXTAL</text>
<text x="158.5" y="67.6">XOUT</text>
<text x="42.5" y="77.8">VDD</text>
<text x="158.5" y="72.7">XIN</text>
<text x="50" y="80.3">/RST</text>
<text x="158.5" y="80.3">PRST_N</text>
<text x="42.5" y="85.4">GND</text>
<text x="158.5" y="88">NMI</text>
<text x="158.5" y="98.1">TESTMD</text>
</g>
<g font-size="2.3" fill="#00f">
<text x="56.4" y="141.4">1</text>
<text x="56.4" y="143.9">2</text>
<text x="64.8" y="141.1">O</text>
<text x="64.8" y="143.6">N</text>
<text x="56.4" y="146.4">3</text>
<text x="56.4" y="149">4</text>
</g>
<g font-size="1.8">
<text x="31.8" y="1.9">5</text>
<text x="90.1" y="1.9">4</text>
<text x="148.5" y="1.9">3</text>
<text x="206.8" y="1.9">2</text>
<text x="265.2" y="1.9">1</text>
<text x=".7" y="29.8">D</text>
<text x="295.1" y="29.8">D</text>
<text x=".7" y="80.9">C</text>
<text x="295.1" y="80.9">C</text>
<text x=".7" y="132.1">B</text>
<text x="295.1" y="132.1">B</text>
<text x=".7" y="183.3">A</text>
<text x="295.1" y="183.3">A</text>
<text x="222" y="203.8">Designed by:</text>
<text x="222.3" y="200">Date:</text>
<text x="235.7" y="203.8">CJX</text>
<text x="236" y="200">Wednesday, August 04, 2021</text>
<text x="246.1" y="203.8">Reviewed by:</text>
<text x="259.4" y="203.8">&lt;Checker&gt;</text>
<text x="272.8" y="203.6">Sheet:</text>
<text x="273.1" y="200">Rev:</text>
<text x="281.7" y="200">V1.0</text>
<text x="282.5" y="203.6">9</text>
<text x="285.3" y="203.6">of</text>
<text x="288.6" y="203.6">24</text>
<text x="31.8" y="209.2">5</text>
<text x="90.1" y="209.2">4</text>
<text x="148.5" y="209.2">3</text>
<text x="206.8" y="209.2">2</text>
<text x="265.2" y="209.2">1</text>
</g>
</svg>
